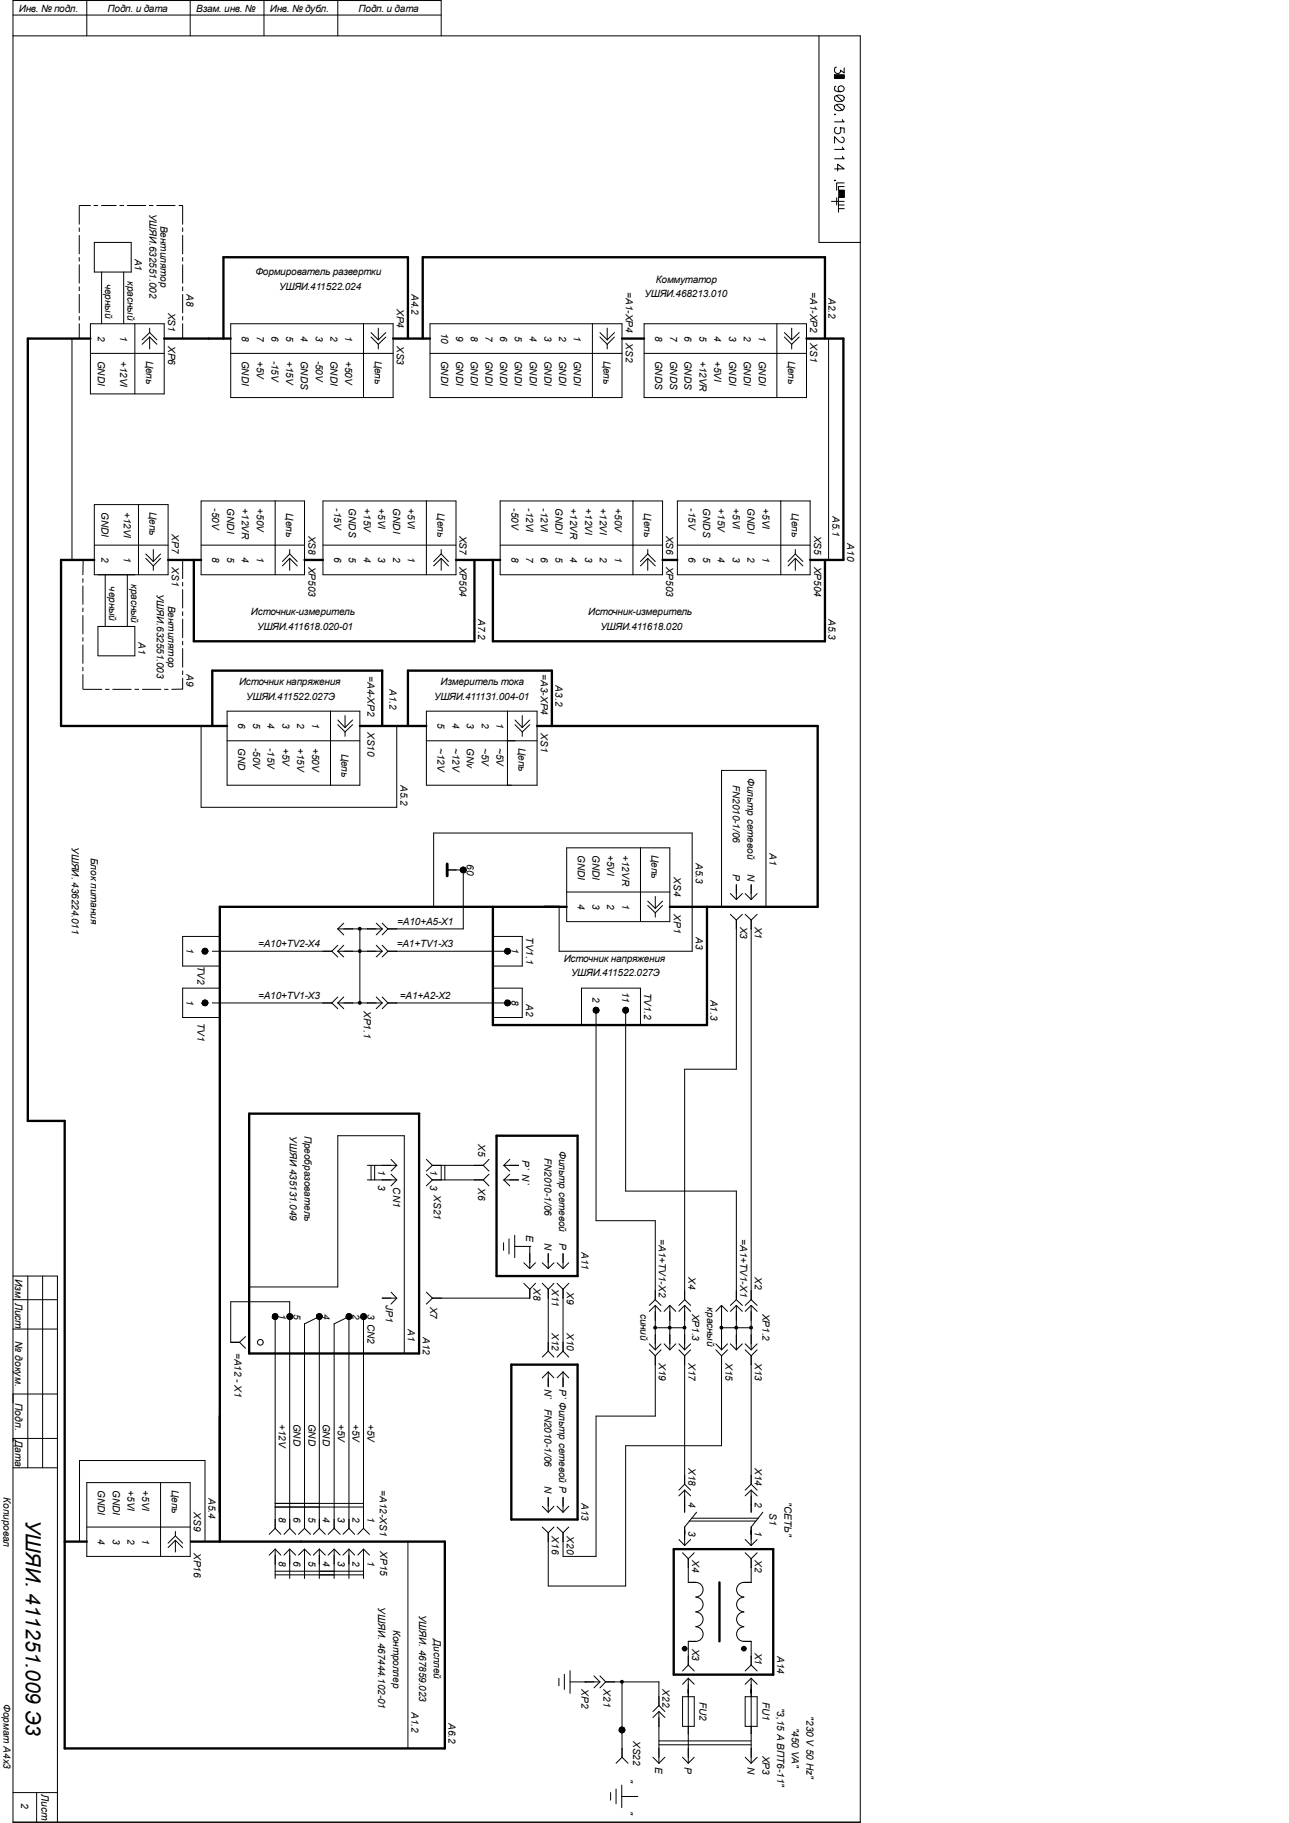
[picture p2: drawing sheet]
<svg xmlns="http://www.w3.org/2000/svg" width="210mm" height="297mm" viewBox="0 0 210 297" stroke-linecap="round" stroke-linejoin="round" font-family="sans-serif">
<g fill="none" stroke="#000" stroke-width=".16">
<path d="M2.1 5.8h138.1v291.1h-138.1v-296.8h69.8v5.7M2.1 2.5h69.8M14.1 .1v5.7M31 .1v5.7M43 .1v5.7M55 .1v5.7M133.4 5.8v33.7h6.8M136 12.2h1.5v.6h-1.5zM136 18.6h.1l-.1 .1zM136 12.2h1.5M136 12.3h1.5M136 12.4h1.5"/>
<path d="M136 12.5h1.5M136 12.6h1.5M136 12.7h1.5M136 15.7a1.07 1.07 0 0 1 1.5 .2v.2a.99 .99 0 0 1-1.5 .2zM136 17.2a1.07 1.07 0 0 1 1.5 .2v.2a.99 .99 0 0 1-1.5 .2zM136.2 14.1h-.2a.58 .58 0 0 0 .3 .8 .91 .91 0 0 0 1.2-.4 .49 .49 0 0 0-.4-.5 .49 .49 0 0 0-.5 .4 .49 .49 0 0 0 .4 .5M136.3 15.6l.9 .9M136.3 17.1l.9 .8M136.3 10.9a.53 .53 0 0 0-.4 .6 .53 .53 0 0 0 .6 .4 .53 .53 0 0 0 .4-.5l.6 .5v-.9M137.2 19.5l.3 .4h-1.5M12.9 33.5v3M12.9 37.1v.6"/>
<path d="M12.9 38.4v3M13 33.5h1.7M15.3 33.5h.6M15.4 39.5h6v4.8h-6zM16.6 33.5h2.3M19.5 33.5h.7M20.7 33.5h3M24.3 33.5h.6M25.5 33.5h3M29.2 33.5h.6M29.8 33.5v3M29.8 37.1v.6"/>
<path d="M29.8 38.4v3M135.5 32.8h2M136 27.5h1.5l-1-.7v1.1M136 29.4h.1l-.1 .1zM136.3 20.7a.54 .54 0 0 0-.4 .7 .54 .54 0 0 0 .7 .4 .54 .54 0 0 0 .4-.7l-.1-.3 .6 .1v.7M136.3 32.2v1.2M136.6 32.2v1.2M136.6 34h.9M136.7 31h.8M136.7 31.1h.8M136.7 31.2h.8M136.7 31.3h.8"/>
<path d="M136.7 31.4h.8M136.7 31.5h.8M136.7 31.6h.8M136.7 31.7h.8M136.7 31.8h.8M136.7 31.9h.8M136.7 32h.8M137.2 22.4h.2l.1 .2v.5a.32 .32 0 0 1-.6 .1l-.9-.9v1M137.2 24l.3 .3h-1.5M137.2 25.5l.3 .4h-1.5M137.5 29.8h-1.2v1.2M137.5 30.4h-.9v.6"/>
<path d="M137.5 32.1h-.8v.1h.8v-1.2h-.8v1.2M137.5 33.4h-.9v1.2M11.7 55.2v36M12.9 42v.5M12.9 43.1v3M12.9 46.7v.7M12.9 48v3M12.9 51.6v.6M12.9 52.7v2.5M14.7 57.6h12.1M14.7 52.7h12.1v11.5h-12.1zM16.6 44.3v8.4"/>
<path d="M20.2 44.3v8.4M22 52.7v11.5M24.4 53.5v.7M24.4 54.9v2M24.4 54.9l-1.2 1.2M24.4 54.2l-1.2 1.2M24.4 54.9l1.2 1.2M24.4 54.2l1.2 1.2M29.8 42v.5M29.8 43.1v3M29.8 46.7v.7M29.8 48v3"/>
<path d="M29.8 51.6v.6M29.8 52.7v2.5M37.6 57.6h26.5M37.6 52.7h26.5v12.1h-26.5zM59.2 52.7v12.1M60.5 54.2l1.1 1.2M60.5 54.9l1.1 1.2M61.6 53.5v1.9M61.6 56.1v.8M62.9 54.2l-1.3 1.2M62.9 54.9l-1.3 1.2M70.1 57.6h31.2"/>
<path d="M70.1 52.7h31.2v12.1h-31.2zM96.5 52.7v12.1M97.7 54.2l1.2 1.2M97.7 54.9l1.2 1.2M98.9 53.5v1.9M98.9 56.1v.8M100.1 54.2l-1.2 1.2M100.1 54.9l-1.2 1.2M104.9 57.6h26.5M104.9 52.7h26.5v12.1h-26.5zM126.6 52.7v12.1M127.8 54.2l1.2 1.2"/>
<path d="M127.8 54.9l1.2 1.2M129 53.5v1.9M129 56.1v.8M130.2 54.2l-1.2 1.2M130.2 54.9l-1.2 1.2M134.4 53v.3M135 55.2v36M13.5 94.3v.6M13.5 95.5v3M13.5 99.1v.6M13.5 91.2v2.4M15.4 88.8h12"/>
<path d="M15.4 82.2h12v11.4h-12zM17.1 93.6v8.5M20.7 93.6v8.5M22.6 82.2v11.4M23.7 91l1.3 1.2M23.7 90.3l1.3 1.2M25 89.5v2M25 92.2v.7M26.2 91l-1.2 1.2M26.2 90.3l-1.2 1.2M29.8 91.3v3M29.8 94.9v.6"/>
<path d="M29.8 96.1v3M29.8 99.7v.6M32.8 81.6h16.8v12h-16.8zM32.8 88.8h16.8M44.8 81.6v12M47.2 89.5v.8M47.2 91v1.9M47.2 90.3l-1.2 1.2M47.2 91l-1.2 1.2M47.2 90.3l1.2 1.2M47.2 91l1.2 1.2M52.6 81.6h21.7v12h-21.7z"/>
<path d="M52.6 88.8h21.7M69.5 81.6v12M71.9 89.5v.8M71.9 91v1.9M71.9 90.3l-1.2 1.2M71.9 91l-1.2 1.2M71.9 90.3l1.2 1.2M71.9 91l1.2 1.2M81.5 81.6h26.4v12h-26.4zM81.5 88.8h26.4M103.1 81.6v12M105.5 89.5v.8"/>
<path d="M105.5 91v1.9M105.5 90.3l-1.1 1.2M105.5 91l-1.1 1.2M105.5 90.3l1.3 1.2M105.5 91l1.3 1.2M110.4 81.6h21.6v12h-21.6zM110.4 88.8h21.6M127.2 81.6v12M129.6 89.5v.8M129.6 91v1.9M129.6 90.3l-1.2 1.2M129.6 91l-1.2 1.2"/>
<path d="M129.6 90.3l1.2 1.2M129.6 91l1.2 1.2M13.5 100.3v3M13.5 103.9v.6M13.5 105.1v3M13.5 108.7v.6M13.5 109.9v2.4M13.6 112.3h3M16 102.1h6v4.7h-6zM17.2 112.3h.6M18.4 112.3h3M22 112.3h.6"/>
<path d="M23.2 112.3h3M26.8 112.3h.6M29.8 100.9v3M29.8 104.5v.6M29.8 105.7v3M29.8 109.3v.6M29.8 110.5v1.8h-1.8M32.8 118.3v13.2h31.8v-13.2M37 115.9h21.6v12h-21.6zM53.8 115.9v12M55 118.1l1.2 1.2M55 117.3l1.2 1.2"/>
<path d="M56.2 116.6v1.9M56.2 119.3v.7M57.4 118.1l-1.2 1.2M57.4 117.3l-1.2 1.2M69.5 115.9h18v12h-18zM82.7 115.9v12M83.9 117.3l1.2 1.2M83.9 118.1l1.2 1.2M85.1 116.6v1.9M85.1 119.3v.7M86.3 117.3l-1.2 1.2M86.3 118.1l-1.2 1.2"/>
<path d="M37 120.7h21.6M69.5 120.7h18M92.3 138.1h16.8v12.1h-16.8zM104.4 138.1v12.1M34.6 155h19.5M35.8 152.6h-6v4.8h6M54.1 155l.9 .9M55 151.3h7.3M55 151.3l1 1M55 155h7.3M55 155l1 .9M55 154l-.9 1"/>
<path d="M56 150.4l-1 .9M56 154l-1 1M58.6 151.3v12.1M61.3 150.4l1 .9M61.3 154l1 1M62.3 150.4l.9 .9M62.3 154l.9 1M62.3 151.3l-1 1M62.3 155l-1 .9M63.2 151.3l-.9 1M63.2 155h19.5M63.2 155l-.9 .9"/>
<path d="M70.7 147.7v-12h42.1v19.3h-21.7v-7.3M72.9 141.7h2.6v9.6h-12.3M80.3 152.6h4.8v4.8h-4.8M92.3 145.3h16.8M105.5 146.8l1.3 1.2M105.5 147.5l1.3 1.2M106.8 146v2M106.8 148.7v.7M107.9 146.8l-1.1 1.2M107.9 147.5l-1.1 1.2M117.6 147.7v-22.2h7.2v22.2M119 149l1 .9"/>
<path d="M119 145.6l1 1M120 149.9v24.3h-8.5v37.6M120 144.1v2.5M120.9 149l-.9 .9M120.9 145.6l-.9 1M121.4 149l1 .9M121.4 145.6l1 1M122.4 144.1v2.5M122.4 149.9v61.9M123.4 149l-1 .9M123.4 145.6l-1 1M34.6 163.4h19.5"/>
<path d="M35.8 161h-6v4.8h6M54.1 163.4l.9 .9M55 163.4h7.3M55 163.4l1 .9M55 162.4l-.9 1M56 162.4l-1 1M61.3 162.4l1 1M62.3 162.4l.9 1M62.3 163.4l-1 .9M63.2 163.4h19.5M63.2 163.4l-.9 .9M80.3 161h4.8v4.8h-4.8"/>
<path d="M94.7 167v-6h9.7v6M97.1 164.6v34.3h9.7v12.9M101.9 164.6v29.5h18.1v17.7M59.9 192.2h4.7M59.9 189.9h4.7M60.5 189.9v2.3M61 189.9v2.3M63.7 191.3l.9 .9M63.7 188.9l.9 1M64.6 192.2l-.9 1M64.6 189.9l-.9 .9M69.5 191.3l.9 .9"/>
<path d="M69.5 188.9l.9 1M70.4 192.2h8.3M70.4 192.2l-.9 1M70.4 189.9h8.3M70.4 189.9l-.9 .9M71.9 189.9v2.3M72.5 189.9v2.3M78.7 192.2l1 1M78.7 189.9l1 .9M79.7 191.3l-1 .9M79.7 188.9l-1 1M82.1 192.2h2.4"/>
<path d="M82.1 192.2l1 1M82.1 189.9h2.4M82.1 189.9l1 .9M83.1 191.3l-1 .9M83.1 188.9l-1 1M2.1 207.9h7.3v89M2.1 211.8h7.3M2.1 216.5h7.3M4.5 207.9v31.2M6.9 207.9v31.2M39 218.7h-1.4v-6.6h9.6v36.9M39 218.7l1 1"/>
<path d="M40 217.8l-1 .9M40.6 209.7h14.4v-24.7h10.9v35.5M44.8 214.5v34.5M59.2 214.5v34.5M62.3 211.5h2.3M63.7 210.5l.9 1M64.6 211.5l-.9 1M69.5 210.5l.9 1M70.4 211.5l-.9 1M82 202.5v1.2M82.9 201.8v2.5M83.9 203.1h2.4"/>
<path d="M83.9 201.3v3.6M85.3 209.1l1 1M85.3 205.7l1 1M86.3 203.1h.1M86.3 203.1v3.6M86.3 210.1v1.4h-15.9M87.2 209.1l-.9 1M87.2 205.7l-.9 1M88.3 209.1l1 1M88.3 205.7l1 1M89.3 204.3v2.4M89.3 210.1v10"/>
<path d="M90.3 209.1l-1 1M90.3 205.7l-1 1M90.8 209.1l.9 1M90.8 205.7l.9 1M91.7 204.3v2.4M91.7 210.1v10M92.7 209.1l-1 1M92.7 205.7l-1 1M105.8 219.9l1 1M105.8 218.9l1 1M106.8 212.7v7.2M106.8 212.7l.9 1"/>
<path d="M106.8 212.7l-1 1M106.8 216.3h4.7M106.8 211.8l-1 .9M106.8 211.8l.9 .9M107.7 219.9l-.9 1M107.7 218.9l-.9 1M108.2 218.9l.9 1M109.1 212.7v7.2M109.1 212.7l1 1M109.1 212.7l-.9 1M110.1 218.9l-1 1M110.6 219.9l.9 1"/>
<path d="M110.6 218.9l.9 1M111.5 212.7v7.2M111.5 212.7l1 1M111.5 212.7l-.9 1M111.5 211.8l-.9 .9M111.5 211.8l1 .9M112.5 219.9l-1 1M112.5 218.9l-1 1M116.6 219.9l1 1M116.6 218.9l1 1M117.6 212.7v7.2M117.6 212.7l.9 1"/>
<path d="M117.6 212.7l-1 1M117.6 216.3h4.8M118.5 219.9l-.9 1M118.5 218.9l-.9 1M119 218.9l1 1M120 212.7v7.2M120 212.7l.9 1M120 212.7l-1 1M120 211.8l-1 .9M120 211.8l.9 .9M120.9 218.9l-.9 1M121.4 219.9l1 1"/>
<path d="M121.4 218.9l1 1M122.4 212.7v7.2M122.4 212.7l1 1M122.4 212.7l-1 1M122.4 211.8l-1 .9M122.4 211.8l1 .9M123.4 219.9l-1 1M123.4 218.9l-1 1M2.1 234.4h7.3M2.1 239.1h7.3M2.1 227.1h7.3M89.3 223.5v2.4"/>
<path d="M89.3 220.1l-1 1M89.3 220.1l1 1M89.3 223.5l1 1M89.3 223.5l-1 1M91.7 223.5v2.4M91.7 223.5l1 1M91.7 223.5l-.9 1M91.7 220.1l-.9 1M91.7 220.1l1 1M106.8 220.9v9.8h-9.7v22.9h-5.4v-3.9M111.5 220.9v20.9M117.6 220.9v14.6h-15.7v22.9h-12.6v-8.7"/>
<path d="M122.4 220.9v20.9M13 251.2v-13.2h20.4v13.2M14.1 241.6h16.9v12h-16.9zM14.1 248.8h16.9M26.2 241.6v12M28.6 251l-1.2 1.1M28.6 250.2l-1.2 1.2M28.6 249.5v.7M28.6 251v1.9M28.6 251l1.2 1.1M28.6 250.2l1.2 1.2M44.8 244.9h14.4"/>
<path d="M44.8 256h14.4M44.8 256.6h14.4M44.8 252.4v4.8M44.8 252.4l1 1M44.8 252.4l-.9 1M44.8 245.5h14.4M44.8 249l-.9 1M44.8 249l1 1M47.2 252.4v4.8M47.2 252.4l1 1M47.2 252.4l-.9 1M47.2 249l-.9 1"/>
<path d="M47.2 249l1 1M49.6 249v-33.3l2.4-1.2v34.5M49.6 252.4v4.8M49.6 252.4l1 1M49.6 252.4l-1 1M49.6 249l-1 1M49.6 249l1 1M52 252.4v4.8M52 252.4l1 1M52 252.4l-.9 1M52 249l-.9 1M52 249l1 1"/>
<path d="M54.4 249v-33.3l2.5-1.2v34.5M54.4 252.4v4.8M54.4 252.4l1 1M54.4 252.4l-.9 1M54.4 249l-.9 1M54.4 249l1 1M56.9 252.4v4.8M56.9 252.4l.9 1M56.9 252.4l-1 1M56.9 249l-1 1M56.9 249l.9 1M59.2 252.4v4.8"/>
<path d="M59.2 252.4l1 1M59.2 252.4l-.9 1M59.2 249l-.9 1M59.2 249l1 1M66.5 251.2v33.7M88.3 245.4l1 1M88.3 248.8l1 .9M89.3 244v2.4M90.3 245.4l-1 1M90.3 248.8l-1 .9M90.8 245.4l.9 1M90.8 248.8l.9 .9"/>
<path d="M91.7 244v2.4M92.7 245.4l-1 1M92.7 248.8l-1 .9M110.6 250.8l.9 1M111.2 253l.9 1M111.5 242.8v3.6M111.5 242.8l1 .9M111.5 242.8l-.9 .9M111.5 241.8l-.9 1M111.5 241.8l1 1M112.1 254v3.8h1.3a1.19 1.19 0 0 1 1.2 1.2 1.19 1.19 0 0 1-1.2 1.2M112.3 247.8h10.8"/>
<path d="M112.5 250.8l-1 1M112.8 247.4h10.7M113.1 253l-1 1M113.5 246.4l-2 2.4v3M121.4 253l1 1M121.4 250.8l1 1M122.4 254v3.8h-1.2a1.19 1.19 0 0 0-1.2 1.2 1.19 1.19 0 0 0 1.2 1.2M122.4 242.8v3.6M122.4 242.8l1 .9M122.4 242.8l-1 .9M122.4 241.8l-1 1M122.4 241.8l1 1"/>
<path d="M123.4 253l-1 1M123.4 250.8l-1 1M124.3 246.4l-1.9 2.4v3M91.1 273.4v1.3M91.9 272.8v2.5M92.9 274h4.8M92.9 272.2v3.7M95.3 274h.1M96.8 273l.9 1M97.7 274l-.9 1M97.7 273l1 1M98.7 274h8.7v3.9"/>
<path d="M98.7 274l-1 1M101.3 274v12.3M107.4 278.8v8.5M107.4 278.8l.9 1M107.4 278.8l-1 1M107.4 277.9l-1 .9M107.4 277.9l.9 .9M111.2 276.4h1.9v4.9h-1.9zM111.5 268.6h.1M112.1 273.4v13.9M112.1 271.3l-.9 .9M112.1 271.3l1 .9"/>
<path d="M112.1 273.4l1 1M112.1 273.4l-.9 1M113.4 265a1.19 1.19 0 0 1 1.2 1.2 1.19 1.19 0 0 1-1.2 1.2h-1.3v3.9M113.4 262.6a1.19 1.19 0 0 1 1.2 1.2 1.19 1.19 0 0 1-1.2 1.2M113.4 260.2a1.19 1.19 0 0 1 1.2 1.2 1.19 1.19 0 0 1-1.2 1.2M121.2 268.6h.1M121.2 265a1.19 1.19 0 0 0-1.2 1.2 1.19 1.19 0 0 0 1.2 1.2h1.2v3.9M121.2 262.6a1.19 1.19 0 0 0-1.2 1.2 1.19 1.19 0 0 0 1.2 1.2M121.2 260.2a1.19 1.19 0 0 0-1.2 1.2 1.19 1.19 0 0 0 1.2 1.2M121.4 276.4h2v4.9h-2zM122.4 273.4v13.9M122.4 271.3l-1 .9"/>
<path d="M122.4 271.3l1 .9M122.4 273.4l1 1M122.4 273.4l-1 1M2.1 292.1h7.3M6 292.1v4.8M99.5 292.1v1.2M100.4 291.5v2.4M101.3 292.7h2.5M101.3 290.8v3.7M101.3 286.3l-.9 1M101.3 286.3l1 1M103.8 292.7h.1"/>
<path d="M106.4 286.3l1 1M107.4 283.6h15M107.4 284.3h15M108.3 286.3l-.9 1M111.2 286.3l.9 1M113.1 286.3l-1 1M121.4 286.3l1 1M123.4 286.3l-1 1"/>
<circle cx="33.4" cy="155" r=".47"/>
<circle cx="75.5" cy="141.7" r=".47"/>
<circle cx="82.7" cy="155" r=".47"/>
<circle cx="33.4" cy="163.4" r=".47"/>
<circle cx="82.7" cy="163.4" r=".47"/>
<circle cx="97.1" cy="164.6" r=".47"/>
<circle cx="101.9" cy="164.6" r=".47"/>
<circle cx="42.4" cy="218.7" r=".47"/>
<circle cx="44.8" cy="214.5" r=".47"/>
<circle cx="47.2" cy="214.5" r=".47"/>
<circle cx="52" cy="214.5" r=".47"/>
<circle cx="56.9" cy="214.5" r=".47"/>
<circle cx="59.2" cy="214.5" r=".47"/>
<circle cx="111.5" cy="268.6" r=".38"/>
<circle cx="111.5" cy="268.6" r=".21"/>
<circle cx="111.5" cy="268.6" r=".3"/>
<circle cx="111.5" cy="268.6" r=".08"/>
<circle cx="121.2" cy="268.6" r=".38"/>
<circle cx="121.2" cy="268.6" r=".21"/>
<circle cx="121.2" cy="268.6" r=".3"/>
<circle cx="121.2" cy="268.6" r=".08"/>
<circle cx="101.3" cy="281.9" r=".47"/>
</g>
<g fill="#000" stroke="#000" stroke-width=".16">
<path d="M33 154.6l.4-.1 .3 .1 .2 .4-.3 .4h-.5l-.2-.3z" fill-rule="evenodd"/>
<path d="M75.1 141.4l.4-.1 .3 .1 .2 .4-.3 .4h-.5l-.2-.4z" fill-rule="evenodd"/>
<path d="M82.5 154.5l.5 .1 .2 .3-.1 .4-.4 .1-.4-.1-.1-.4z" fill-rule="evenodd"/>
<path d="M33 163.1l.4-.2 .3 .1 .2 .4-.3 .4h-.5l-.2-.3z" fill-rule="evenodd"/>
<path d="M82.5 162.9l.5 .1 .2 .3-.1 .4-.4 .2-.4-.2-.1-.3z" fill-rule="evenodd"/>
<path d="M96.7 164.3l.3-.2 .5 .1 .1 .4-.1 .3-.4 .2-.4-.3z" fill-rule="evenodd"/>
<path d="M101.5 164.3l.4-.2 .4 .1 .1 .4-.1 .3-.4 .2-.4-.3z" fill-rule="evenodd"/>
<path d="M44.4 214.2l.3-.2 .5 .1 .1 .4-.1 .3-.4 .2-.4-.2z" fill-rule="evenodd"/>
<path d="M46.8 214.2l.3-.2 .4 .1 .2 .4-.1 .3-.4 .2-.4-.2z" fill-rule="evenodd"/>
<path d="M51.6 214.2l.3-.2 .5 .1 .1 .4-.1 .3-.4 .2-.4-.2z" fill-rule="evenodd"/>
<path d="M56.4 214.2l.4-.2 .4 .1 .1 .4-.1 .3-.4 .2-.4-.2z" fill-rule="evenodd"/>
<path d="M58.8 214.2l.3-.2 .5 .1 .1 .4-.1 .3-.4 .2-.4-.2z" fill-rule="evenodd"/>
<path d="M100.9 281.6l.4-.3 .4 .2 .1 .4-.1 .3-.4 .2-.4-.3z" fill-rule="evenodd"/>
<circle cx="58.6" cy="151.3" r=".23"/>
<circle cx="58.6" cy="155" r=".23"/>
<circle cx="58.6" cy="163.4" r=".23"/>
<circle cx="106.7" cy="216.3" r=".23"/>
<circle cx="109.1" cy="216.3" r=".23"/>
<circle cx="111.5" cy="216.3" r=".23"/>
<circle cx="117.5" cy="216.3" r=".23"/>
<circle cx="120" cy="216.3" r=".23"/>
<circle cx="122.4" cy="216.3" r=".23"/>
<circle cx="101.3" cy="274" r=".23"/>
</g>
<g fill="none" stroke="#000" stroke-width=".38">
<path d="M14.7 55.2h-10.2v127.4h6v102.3h62v-33.7h-41.4M26.8 55.2h10.8M36.4 55.2v-13.3h30.1v13.3M64.1 55.2h6M68.9 55.2v-13.3h65.5v13.3M101.3 55.2h3.6M131.4 55.2h6v36h-5.4M15.4 91.2h-5.5v27.1h27.1M27.4 91.2h5.4M31.6 91.2v13.3h45.7v-13.3M49.6 91.2h3M74.3 91.2h7.2"/>
<path d="M80.3 91.2v13.3h54.1v-13.3M107.9 91.2h2.5M34.6 118.3v-9h27.7v9M58.6 118.3h10.9M66.5 118.3v-9h23.4v9M87.5 118.3h45.7v29.4h-24.1M80.3 147.7v19.3h34.9v-19.3M92.3 147.7h-56.5v103.5M40.6 181.4h27.7v39.1h-27.7zM80.9 185h13.2v22.9h-13.2zM83.3 222.3h10.8v25.3h-10.8zM10.5 251.2h3.6"/>
<path d="M109.8 252.4h16.2v20.4h-16.2zM117.2 257.8v9.6"/>
</g>
<path d="M72.9 140.8v1.9" fill="none" stroke="#000" stroke-width=".47"/>
<text font-size="3.4" x="4.2" y="247.6" transform="rotate(90 4.2 247.6)">УШЯИ. 411251.009 Э3</text>
<g font-size="1.7">
<text x="2.5" y="208.4" transform="rotate(90 2.5 208.4)">Изм.</text>
<text x="2.5" y="212.2" transform="rotate(90 2.5 212.2)">Лист</text>
<text x="2.5" y="218.5" transform="rotate(90 2.5 218.5)">№ докум.</text>
<text x="2.5" y="228.6" transform="rotate(90 2.5 228.6)">Подп.</text>
<text x="2.5" y="234.6" transform="rotate(90 2.5 234.6)">Дата</text>
<text x="3.4" y="293.8" transform="rotate(90 3.4 293.8)">2</text>
<text x="6.8" y="292.3" transform="rotate(90 6.8 292.3)">Лист</text>
</g>
<g font-size="1.6">
<text x="3.1" y="2">Инв. № подл.</text>
<text x="17.5" y="2">Подп. и дата</text>
<text x="32" y="2">Взам. инв. №</text>
<text x="44" y="2">Инв. № дубл.</text>
<text x="58.4" y="2">Подп. и дата</text>
<text x="24.4" y="34.8" transform="rotate(90 24.4 34.8)">УШЯИ.632551.002</text>
<text x="26.2" y="36.7" transform="rotate(90 26.2 36.7)">Вентилятор</text>
<text x="17.1" y="46.2" transform="rotate(90 17.1 46.2)">черный</text>
<text x="20.8" y="45.8" transform="rotate(90 20.8 45.8)">красный</text>
<text x="22" y="42.1" transform="rotate(90 22 42.1)">А1</text>
<text x="30.4" y="47.9" transform="rotate(90 30.4 47.9)">А8</text>
<text x="41.6" y="44.8">Формирователь развертки</text>
<text x="45.5" y="47.2">УШЯИ.411522.024</text>
<text x="67.1" y="47.9" transform="rotate(90 67.1 47.9)">А4.2</text>
<text x="101.9" y="47.6" transform="rotate(90 101.9 47.6)">=A1-XP4</text>
<text x="106.8" y="46.1">Коммутатор</text>
<text x="132" y="47.6" transform="rotate(90 132 47.6)">=A1-XP2</text>
<text x="27.4" y="50.9" transform="rotate(90 27.4 50.9)">XS1</text>
<text x="64.6" y="50.3" transform="rotate(90 64.6 50.3)">XP4</text>
<text x="105" y="48.4">УШЯИ.468213.010</text>
<text x="135" y="48.6" transform="rotate(90 135 48.6)">A2.2</text>
<text x="16" y="54.7" transform="rotate(90 16 54.7)">2</text>
<text x="16" y="58.8" transform="rotate(90 16 58.8)">GNDI</text>
<text x="19.6" y="54.7" transform="rotate(90 19.6 54.7)">1</text>
<text x="19.6" y="58.8" transform="rotate(90 19.6 58.8)">+12VI</text>
<text x="23.8" y="58.8" transform="rotate(90 23.8 58.8)">Цепь</text>
<text x="27.4" y="56.3" transform="rotate(90 27.4 56.3)">XP6</text>
<text x="39.4" y="54.7" transform="rotate(90 39.4 54.7)">8</text>
<text x="39.4" y="58.8" transform="rotate(90 39.4 58.8)">GNDI</text>
<text x="41.8" y="54.7" transform="rotate(90 41.8 54.7)">7</text>
<text x="41.8" y="58.8" transform="rotate(90 41.8 58.8)">+5V</text>
<text x="44.2" y="54.7" transform="rotate(90 44.2 54.7)">6</text>
<text x="44.2" y="58.8" transform="rotate(90 44.2 58.8)">-15V</text>
<text x="46.6" y="54.7" transform="rotate(90 46.6 54.7)">5</text>
<text x="46.6" y="58.8" transform="rotate(90 46.6 58.8)">+15V</text>
<text x="49" y="54.7" transform="rotate(90 49 54.7)">4</text>
<text x="49" y="58.8" transform="rotate(90 49 58.8)">GNDS</text>
<text x="51.4" y="54.7" transform="rotate(90 51.4 54.7)">3</text>
<text x="51.4" y="58.8" transform="rotate(90 51.4 58.8)">-50V</text>
<text x="53.8" y="54.7" transform="rotate(90 53.8 54.7)">2</text>
<text x="53.8" y="58.8" transform="rotate(90 53.8 58.8)">GNDI</text>
<text x="56.3" y="54.7" transform="rotate(90 56.3 54.7)">1</text>
<text x="56.3" y="58.8" transform="rotate(90 56.3 58.8)">+50V</text>
<text x="61" y="58.8" transform="rotate(90 61 58.8)">Цепь</text>
<text x="64.6" y="56.3" transform="rotate(90 64.6 56.3)">XS3</text>
<text x="71.9" y="54.2" transform="rotate(90 71.9 54.2)">10</text>
<text x="71.9" y="58.8" transform="rotate(90 71.9 58.8)">GNDI</text>
<text x="74.3" y="54.7" transform="rotate(90 74.3 54.7)">9</text>
<text x="74.3" y="58.8" transform="rotate(90 74.3 58.8)">GNDI</text>
<text x="76.7" y="54.7" transform="rotate(90 76.7 54.7)">8</text>
<text x="76.7" y="58.8" transform="rotate(90 76.7 58.8)">GNDI</text>
<text x="79.1" y="54.7" transform="rotate(90 79.1 54.7)">7</text>
<text x="79.1" y="58.8" transform="rotate(90 79.1 58.8)">GNDI</text>
<text x="81.5" y="54.7" transform="rotate(90 81.5 54.7)">6</text>
<text x="81.5" y="58.8" transform="rotate(90 81.5 58.8)">GNDI</text>
<text x="83.9" y="54.7" transform="rotate(90 83.9 54.7)">5</text>
<text x="83.9" y="58.8" transform="rotate(90 83.9 58.8)">GNDI</text>
<text x="86.3" y="54.7" transform="rotate(90 86.3 54.7)">4</text>
<text x="86.3" y="58.8" transform="rotate(90 86.3 58.8)">GNDI</text>
<text x="88.7" y="54.7" transform="rotate(90 88.7 54.7)">3</text>
<text x="88.7" y="58.8" transform="rotate(90 88.7 58.8)">GNDI</text>
<text x="91.1" y="54.7" transform="rotate(90 91.1 54.7)">2</text>
<text x="91.1" y="58.8" transform="rotate(90 91.1 58.8)">GNDI</text>
<text x="93.5" y="54.7" transform="rotate(90 93.5 54.7)">1</text>
<text x="93.5" y="58.8" transform="rotate(90 93.5 58.8)">GNDI</text>
<text x="98.3" y="58.8" transform="rotate(90 98.3 58.8)">Цепь</text>
<text x="101.9" y="56" transform="rotate(90 101.9 56)">XS2</text>
<text x="106.8" y="54.7" transform="rotate(90 106.8 54.7)">8</text>
<text x="106.8" y="58.8" transform="rotate(90 106.8 58.8)">GNDS</text>
<text x="109.2" y="54.7" transform="rotate(90 109.2 54.7)">7</text>
<text x="109.2" y="58.8" transform="rotate(90 109.2 58.8)">GNDS</text>
<text x="111.6" y="54.7" transform="rotate(90 111.6 54.7)">6</text>
<text x="111.6" y="58.8" transform="rotate(90 111.6 58.8)">GNDS</text>
<text x="114" y="54.7" transform="rotate(90 114 54.7)">5</text>
<text x="114" y="58.8" transform="rotate(90 114 58.8)">+12VR</text>
<text x="116.4" y="54.7" transform="rotate(90 116.4 54.7)">4</text>
<text x="116.4" y="58.8" transform="rotate(90 116.4 58.8)">+5VI</text>
<text x="118.8" y="54.7" transform="rotate(90 118.8 54.7)">3</text>
<text x="118.8" y="58.8" transform="rotate(90 118.8 58.8)">GNDI</text>
<text x="121.2" y="54.7" transform="rotate(90 121.2 54.7)">2</text>
<text x="121.2" y="58.8" transform="rotate(90 121.2 58.8)">GNDI</text>
<text x="123.6" y="54.7" transform="rotate(90 123.6 54.7)">1</text>
<text x="123.6" y="58.8" transform="rotate(90 123.6 58.8)">GNDI</text>
<text x="128.4" y="58.8" transform="rotate(90 128.4 58.8)">Цепь</text>
<text x="132" y="56" transform="rotate(90 132 56)">XS1</text>
<text x="16.6" y="83.4" transform="rotate(90 16.6 83.4)">GNDI</text>
<text x="20.2" y="83.4" transform="rotate(90 20.2 83.4)">+12VI</text>
<text x="24.4" y="83.4" transform="rotate(90 24.4 83.4)">Цепь</text>
<text x="34.6" y="82.8" transform="rotate(90 34.6 82.8)">-50V</text>
<text x="37" y="82.8" transform="rotate(90 37 82.8)">GNDI</text>
<text x="39.4" y="82.8" transform="rotate(90 39.4 82.8)">+12VR</text>
<text x="41.8" y="82.8" transform="rotate(90 41.8 82.8)">+50V</text>
<text x="46.6" y="83.6" transform="rotate(90 46.6 83.6)">Цепь</text>
<text x="54.4" y="82.8" transform="rotate(90 54.4 82.8)">-15V</text>
<text x="56.9" y="82.8" transform="rotate(90 56.9 82.8)">GNDS</text>
<text x="59.3" y="82.8" transform="rotate(90 59.3 82.8)">+15V</text>
<text x="61.6" y="82.8" transform="rotate(90 61.6 82.8)">+5VI</text>
<text x="64.1" y="82.8" transform="rotate(90 64.1 82.8)">GNDI</text>
<text x="66.5" y="82.8" transform="rotate(90 66.5 82.8)">+5VI</text>
<text x="71.3" y="83.6" transform="rotate(90 71.3 83.6)">Цепь</text>
<text x="83.3" y="82.8" transform="rotate(90 83.3 82.8)">-50V</text>
<text x="85.7" y="82.8" transform="rotate(90 85.7 82.8)">-12VI</text>
<text x="88.1" y="82.8" transform="rotate(90 88.1 82.8)">-12VI</text>
<text x="90.5" y="82.8" transform="rotate(90 90.5 82.8)">GNDI</text>
<text x="92.9" y="82.8" transform="rotate(90 92.9 82.8)">+12VR</text>
<text x="95.3" y="82.8" transform="rotate(90 95.3 82.8)">+12VI</text>
<text x="97.7" y="82.8" transform="rotate(90 97.7 82.8)">+12VI</text>
<text x="100.2" y="82.8" transform="rotate(90 100.2 82.8)">+50V</text>
<text x="104.9" y="83.6" transform="rotate(90 104.9 83.6)">Цепь</text>
<text x="112.2" y="82.8" transform="rotate(90 112.2 82.8)">-15V</text>
<text x="114.6" y="82.8" transform="rotate(90 114.6 82.8)">GNDS</text>
<text x="117" y="82.8" transform="rotate(90 117 82.8)">+15V</text>
<text x="119.4" y="82.8" transform="rotate(90 119.4 82.8)">+5VI</text>
<text x="121.8" y="82.8" transform="rotate(90 121.8 82.8)">GNDI</text>
<text x="124.2" y="82.8" transform="rotate(90 124.2 82.8)">+5VI</text>
<text x="129" y="83.6" transform="rotate(90 129 83.6)">Цепь</text>
<text x="28" y="87" transform="rotate(90 28 87)">XP7</text>
<text x="50.2" y="87.2" transform="rotate(90 50.2 87.2)">XS8</text>
<text x="74.9" y="87.2" transform="rotate(90 74.9 87.2)">XS7</text>
<text x="108.5" y="87.2" transform="rotate(90 108.5 87.2)">XS6</text>
<text x="132.6" y="87.2" transform="rotate(90 132.6 87.2)">XS5</text>
<text x="135.6" y="84.1" transform="rotate(90 135.6 84.1)">A5.1</text>
<text x="138" y="88.5" transform="rotate(90 138 88.5)">A10</text>
<text x="16.6" y="90.8" transform="rotate(90 16.6 90.8)">2</text>
<text x="17.8" y="95.5" transform="rotate(90 17.8 95.5)">черный</text>
<text x="20.2" y="90.8" transform="rotate(90 20.2 90.8)">1</text>
<text x="21.4" y="95.2" transform="rotate(90 21.4 95.2)">красный</text>
<text x="28" y="92.4" transform="rotate(90 28 92.4)">XS1</text>
<text x="34.6" y="90.8" transform="rotate(90 34.6 90.8)">8</text>
<text x="37" y="90.8" transform="rotate(90 37 90.8)">5</text>
<text x="39.4" y="90.8" transform="rotate(90 39.4 90.8)">4</text>
<text x="41.8" y="90.8" transform="rotate(90 41.8 90.8)">1</text>
<text x="50.2" y="92.3" transform="rotate(90 50.2 92.3)">XP503</text>
<text x="54.4" y="90.8" transform="rotate(90 54.4 90.8)">6</text>
<text x="56.9" y="90.8" transform="rotate(90 56.9 90.8)">5</text>
<text x="59.3" y="90.8" transform="rotate(90 59.3 90.8)">4</text>
<text x="61.6" y="90.8" transform="rotate(90 61.6 90.8)">3</text>
<text x="64.1" y="90.8" transform="rotate(90 64.1 90.8)">2</text>
<text x="66.5" y="90.8" transform="rotate(90 66.5 90.8)">1</text>
<text x="74.9" y="92.3" transform="rotate(90 74.9 92.3)">XP504</text>
<text x="83.3" y="90.8" transform="rotate(90 83.3 90.8)">8</text>
<text x="85.7" y="90.8" transform="rotate(90 85.7 90.8)">7</text>
<text x="88.1" y="90.8" transform="rotate(90 88.1 90.8)">6</text>
<text x="90.5" y="90.8" transform="rotate(90 90.5 90.8)">5</text>
<text x="92.9" y="90.8" transform="rotate(90 92.9 90.8)">4</text>
<text x="95.3" y="90.8" transform="rotate(90 95.3 90.8)">3</text>
<text x="97.7" y="90.8" transform="rotate(90 97.7 90.8)">2</text>
<text x="100.2" y="90.8" transform="rotate(90 100.2 90.8)">1</text>
<text x="108.5" y="92.3" transform="rotate(90 108.5 92.3)">XP503</text>
<text x="112.2" y="90.8" transform="rotate(90 112.2 90.8)">6</text>
<text x="114.6" y="90.8" transform="rotate(90 114.6 90.8)">5</text>
<text x="117" y="90.8" transform="rotate(90 117 90.8)">4</text>
<text x="119.4" y="90.8" transform="rotate(90 119.4 90.8)">3</text>
<text x="121.8" y="90.8" transform="rotate(90 121.8 90.8)">2</text>
<text x="124.2" y="90.8" transform="rotate(90 124.2 90.8)">1</text>
<text x="132.6" y="92.3" transform="rotate(90 132.6 92.3)">XP504</text>
<text x="25.6" y="96.7" transform="rotate(90 25.6 96.7)">УШЯИ.632551.003</text>
<text x="27.4" y="98.7" transform="rotate(90 27.4 98.7)">Вентилятор</text>
<text x="40.9" y="100.2">Источник-измеритель</text>
<text x="77.9" y="100.8" transform="rotate(90 77.9 100.8)">А7.2</text>
<text x="95.8" y="100.2">Источник-измеритель</text>
<text x="135" y="100.8" transform="rotate(90 135 100.8)">А5.3</text>
<text x="22.6" y="104.6" transform="rotate(90 22.6 104.6)">А1</text>
<text x="41.9" y="102.6">УШЯИ.411618.020-01</text>
<text x="97.8" y="102.6">УШЯИ.411618.020</text>
<text x="30.4" y="109.9" transform="rotate(90 30.4 109.9)">А9</text>
<text x="38.9" y="111.6">Источник напряжения</text>
<text x="59.9" y="110.1" transform="rotate(90 59.9 110.1)">=A4-XP2</text>
<text x="63.5" y="112.3" transform="rotate(90 63.5 112.3)">А1.2</text>
<text x="71.8" y="111.6">Измеритель тока</text>
<text x="88.1" y="109.9" transform="rotate(90 88.1 109.9)">=A3-XP4</text>
<text x="90.5" y="111.7" transform="rotate(90 90.5 111.7)">А3.2</text>
<text x="38.8" y="117.8" transform="rotate(90 38.8 117.8)">6</text>
<text x="40.1" y="114">УШЯИ.411522.027Э</text>
<text x="41.2" y="117.8" transform="rotate(90 41.2 117.8)">5</text>
<text x="43.6" y="117.8" transform="rotate(90 43.6 117.8)">4</text>
<text x="46" y="117.8" transform="rotate(90 46 117.8)">3</text>
<text x="48.4" y="117.8" transform="rotate(90 48.4 117.8)">2</text>
<text x="50.8" y="117.8" transform="rotate(90 50.8 117.8)">1</text>
<text x="59.9" y="119.3" transform="rotate(90 59.9 119.3)">XS10</text>
<text x="70.7" y="114">УШЯИ.411131.004-01</text>
<text x="71.3" y="117.8" transform="rotate(90 71.3 117.8)">5</text>
<text x="73.7" y="117.8" transform="rotate(90 73.7 117.8)">4</text>
<text x="76.1" y="117.8" transform="rotate(90 76.1 117.8)">3</text>
<text x="78.5" y="117.8" transform="rotate(90 78.5 117.8)">2</text>
<text x="80.9" y="117.8" transform="rotate(90 80.9 117.8)">1</text>
<text x="88.1" y="119.5" transform="rotate(90 88.1 119.5)">XS1</text>
<text x="38.8" y="121.9" transform="rotate(90 38.8 121.9)">GND</text>
<text x="41.2" y="121.9" transform="rotate(90 41.2 121.9)">-50V</text>
<text x="43.6" y="121.9" transform="rotate(90 43.6 121.9)">-15V</text>
<text x="46" y="121.9" transform="rotate(90 46 121.9)">+5V</text>
<text x="48.4" y="121.9" transform="rotate(90 48.4 121.9)">+15V</text>
<text x="50.8" y="121.9" transform="rotate(90 50.8 121.9)">+50V</text>
<text x="55.6" y="122.8" transform="rotate(90 55.6 122.8)">Цепь</text>
<text x="71.3" y="121.9" transform="rotate(90 71.3 121.9)">~12V</text>
<text x="73.7" y="121.9" transform="rotate(90 73.7 121.9)">~12V</text>
<text x="76.1" y="121.9" transform="rotate(90 76.1 121.9)">GNv</text>
<text x="78.5" y="121.9" transform="rotate(90 78.5 121.9)">~5V</text>
<text x="80.9" y="121.9" transform="rotate(90 80.9 121.9)">~5V</text>
<text x="84.5" y="121.9" transform="rotate(90 84.5 121.9)">Цепь</text>
<text x="65.3" y="127.9" transform="rotate(90 65.3 127.9)">А5.2</text>
<text x="119.4" y="127.8" transform="rotate(90 119.4 127.8)">FN2010-1/06</text>
<text x="121.8" y="126.7" transform="rotate(90 121.8 126.7)">Фильтр сетевой</text>
<text x="11.7" y="138" transform="rotate(90 11.7 138)">УШЯИ. 436224.011</text>
<text x="14.8" y="139.8" transform="rotate(90 14.8 139.8)">Блок питания</text>
<text x="76.1" y="140.8" transform="rotate(90 76.1 140.8)">60</text>
<text x="94.2" y="139.3" transform="rotate(90 94.2 139.3)">GNDI</text>
<text x="96.5" y="139.3" transform="rotate(90 96.5 139.3)">GNDI</text>
<text x="98.9" y="139.3" transform="rotate(90 98.9 139.3)">+5VI</text>
<text x="101.3" y="139.3" transform="rotate(90 101.3 139.3)">+12VR</text>
<text x="106.2" y="139.3" transform="rotate(90 106.2 139.3)">Цепь</text>
<text x="109.8" y="143" transform="rotate(90 109.8 143)">XS4</text>
<text x="113.4" y="140.6" transform="rotate(90 113.4 140.6)">A5.3</text>
<text x="119.4" y="142.4" transform="rotate(90 119.4 142.4)">P</text>
<text x="121.8" y="142.3" transform="rotate(90 121.8 142.3)">N</text>
<text x="125.4" y="138.9" transform="rotate(90 125.4 138.9)">A1</text>
<text x="94.2" y="147.3" transform="rotate(90 94.2 147.3)">4</text>
<text x="96.5" y="147.3" transform="rotate(90 96.5 147.3)">3</text>
<text x="98.9" y="147.3" transform="rotate(90 98.9 147.3)">2</text>
<text x="101.3" y="147.3" transform="rotate(90 101.3 147.3)">1</text>
<text x="109.8" y="149" transform="rotate(90 109.8 149)">XP1</text>
<text x="30.4" y="154.5" transform="rotate(90 30.4 154.5)">1</text>
<text x="42" y="154.3">=A10+TV2-X4</text>
<text x="64.6" y="154.3">=A1+TV1-X3</text>
<text x="64.7" y="150.7">=A10+A5-X1</text>
<text x="83.3" y="154.5" transform="rotate(90 83.3 154.5)">1</text>
<text x="85.7" y="152.7" transform="rotate(90 85.7 152.7)">TV1.1</text>
<text x="113.4" y="152.7" transform="rotate(90 113.4 152.7)">A3</text>
<text x="120.6" y="151" transform="rotate(90 120.6 151)">X3</text>
<text x="123" y="151" transform="rotate(90 123 151)">X1</text>
<text x="32.2" y="157.4" transform="rotate(90 32.2 157.4)">TV2</text>
<text x="91.9" y="156.7">Источник напряжения</text>
<text x="93" y="159.1">УШЯИ.411522.027Э</text>
<text x="101.3" y="161.5" transform="rotate(90 101.3 161.5)">11</text>
<text x="104.9" y="161.8" transform="rotate(90 104.9 161.8)">TV1.2</text>
<text x="30.4" y="162.9" transform="rotate(90 30.4 162.9)">1</text>
<text x="32.2" y="166.7" transform="rotate(90 32.2 166.7)">TV1</text>
<text x="42" y="162.7">=A10+TV1-X3</text>
<text x="59.3" y="164.7" transform="rotate(90 59.3 164.7)">XP1.1</text>
<text x="65.2" y="162.7">=A1+A2-X2</text>
<text x="83.3" y="162.9" transform="rotate(90 83.3 162.9)">8</text>
<text x="85.7" y="163.6" transform="rotate(90 85.7 163.6)">A2</text>
<text x="96.5" y="162.4" transform="rotate(90 96.5 162.4)">2</text>
<text x="115.8" y="162.9" transform="rotate(90 115.8 162.9)">A1.3</text>
<text x="47.2" y="185.1" transform="rotate(90 47.2 185.1)">УШЯИ 435131.049</text>
<text x="49.6" y="185" transform="rotate(90 49.6 185)">Преобразователь</text>
<text x="61.6" y="190.6" transform="rotate(90 61.6 190.6)">1</text>
<text x="70.1" y="190.6" transform="rotate(90 70.1 190.6)">1</text>
<text x="77.9" y="186.4" transform="rotate(90 77.9 186.4)">X5</text>
<text x="85.1" y="189" transform="rotate(90 85.1 189)">P` N`</text>
<text x="88.7" y="188.6" transform="rotate(90 88.7 188.6)">FN2010-1/06</text>
<text x="91.1" y="187.4" transform="rotate(90 91.1 187.4)">Фильтр сетевой</text>
<text x="61.6" y="193" transform="rotate(90 61.6 193)">3</text>
<text x="64.1" y="193.5" transform="rotate(90 64.1 193.5)">CN1</text>
<text x="70.1" y="193" transform="rotate(90 70.1 193)">3</text>
<text x="70.7" y="194.8" transform="rotate(90 70.7 194.8)">XS21</text>
<text x="77.9" y="193.6" transform="rotate(90 77.9 193.6)">X6</text>
<text x="85.7" y="201.3" transform="rotate(90 85.7 201.3)">E</text>
<text x="88.7" y="202.5" transform="rotate(90 88.7 202.5)">N</text>
<text x="91.1" y="202.5" transform="rotate(90 91.1 202.5)">P</text>
<text x="107.4" y="201.8" transform="rotate(90 107.4 201.8)">=A1+TV1-X2</text>
<text x="120.6" y="201.8" transform="rotate(90 120.6 201.8)">=A1+TV1-X1</text>
<text x="86.9" y="209.9" transform="rotate(90 86.9 209.9)">X8</text>
<text x="94.7" y="204" transform="rotate(90 94.7 204)">A11</text>
<text x="112.2" y="208.1" transform="rotate(90 112.2 208.1)">X4</text>
<text x="123" y="208.1" transform="rotate(90 123 208.1)">X2</text>
<text x="45.4" y="214" transform="rotate(90 45.4 214)">1</text>
<text x="47.8" y="214" transform="rotate(90 47.8 214)">5</text>
<text x="52.6" y="214" transform="rotate(90 52.6 214)">4</text>
<text x="57.4" y="214" transform="rotate(90 57.4 214)">2</text>
<text x="59.9" y="214" transform="rotate(90 59.9 214)">3 CN2</text>
<text x="62.9" y="212.7" transform="rotate(90 62.9 212.7)">JP1</text>
<text x="70.1" y="212.9" transform="rotate(90 70.1 212.9)">X7</text>
<text x="89.9" y="210" transform="rotate(90 89.9 210)">X11</text>
<text x="92.3" y="210.5" transform="rotate(90 92.3 210.5)">X9</text>
<text x="104.4" y="214" transform="rotate(90 104.4 214)">синий</text>
<text x="112.8" y="214" transform="rotate(90 112.8 214)">XP1.3</text>
<text x="115.2" y="213" transform="rotate(90 115.2 213)">красный</text>
<text x="124.2" y="214" transform="rotate(90 124.2 214)">XP1.2</text>
<text x="38.2" y="220.4" transform="rotate(90 38.2 220.4)">=A12 - X1</text>
<text x="66.5" y="216.5" transform="rotate(90 66.5 216.5)">A1</text>
<text x="68.9" y="217.8" transform="rotate(90 68.9 217.8)">A12</text>
<text x="89.9" y="217.2" transform="rotate(90 89.9 217.2)">X12</text>
<text x="92.3" y="217.2" transform="rotate(90 92.3 217.2)">X10</text>
<text x="88.7" y="226.2" transform="rotate(90 88.7 226.2)">N`</text>
<text x="91.1" y="226.3" transform="rotate(90 91.1 226.3)">P` Фильтр сетевой P</text>
<text x="107.4" y="222" transform="rotate(90 107.4 222)">X19</text>
<text x="112.2" y="222" transform="rotate(90 112.2 222)">X17</text>
<text x="118.2" y="222" transform="rotate(90 118.2 222)">X15</text>
<text x="123" y="222" transform="rotate(90 123 222)">X13</text>
<text x="45.4" y="231.9" transform="rotate(90 45.4 231.9)">+12V</text>
<text x="47.8" y="231.9" transform="rotate(90 47.8 231.9)">GND</text>
<text x="50.2" y="231.9" transform="rotate(90 50.2 231.9)">GND</text>
<text x="52.6" y="231.9" transform="rotate(90 52.6 231.9)">GND</text>
<text x="55" y="231.9" transform="rotate(90 55 231.9)">+5V</text>
<text x="57.4" y="231.9" transform="rotate(90 57.4 231.9)">+5V</text>
<text x="59.9" y="231.9" transform="rotate(90 59.9 231.9)">+5V</text>
<text x="88.7" y="229.5" transform="rotate(90 88.7 229.5)">FN2010-1/06</text>
<text x="112.2" y="239.1" transform="rotate(90 112.2 239.1)">X18</text>
<text x="123" y="239.1" transform="rotate(90 123 239.1)">X14</text>
<text x=".6" y="244" transform="rotate(90 .6 244)">Копировал</text>
<text x="16" y="242.8" transform="rotate(90 16 242.8)">GNDI</text>
<text x="18.4" y="242.8" transform="rotate(90 18.4 242.8)">GNDI</text>
<text x="20.8" y="242.8" transform="rotate(90 20.8 242.8)">+5VI</text>
<text x="23.2" y="242.8" transform="rotate(90 23.2 242.8)">+5VI</text>
<text x="28" y="242.8" transform="rotate(90 28 242.8)">Цепь</text>
<text x="34" y="244" transform="rotate(90 34 244)">A5.4</text>
<text x="61.9" y="242.8" transform="rotate(90 61.9 242.8)">=A12-XS1</text>
<text x="88.7" y="242.1" transform="rotate(90 88.7 242.1)">N</text>
<text x="94.7" y="244.9" transform="rotate(90 94.7 244.9)">A13</text>
<text x="112.2" y="244.7" transform="rotate(90 112.2 244.7)">4</text>
<text x="123" y="244.7" transform="rotate(90 123 244.7)">2</text>
<text x="127.8" y="244.8" transform="rotate(90 127.8 244.8)">&quot;СЕТЬ&quot;</text>
<text x="16" y="250.7" transform="rotate(90 16 250.7)">4</text>
<text x="18.4" y="250.7" transform="rotate(90 18.4 250.7)">3</text>
<text x="20.8" y="250.7" transform="rotate(90 20.8 250.7)">2</text>
<text x="23.2" y="250.7" transform="rotate(90 23.2 250.7)">1</text>
<text x="31.6" y="246.4" transform="rotate(90 31.6 246.4)">XS9</text>
<text x="45.4" y="247.1" transform="rotate(90 45.4 247.1)">8</text>
<text x="47.8" y="247.1" transform="rotate(90 47.8 247.1)">6</text>
<text x="50.2" y="247.1" transform="rotate(90 50.2 247.1)">5</text>
<text x="52.6" y="247.1" transform="rotate(90 52.6 247.1)">4</text>
<text x="55" y="247.1" transform="rotate(90 55 247.1)">3</text>
<text x="57.4" y="247.1" transform="rotate(90 57.4 247.1)">2</text>
<text x="59.9" y="247.1" transform="rotate(90 59.9 247.1)">1</text>
<text x="89.9" y="250.3" transform="rotate(90 89.9 250.3)">X16</text>
<text x="92.3" y="250.3" transform="rotate(90 92.3 250.3)">X20</text>
<text x="112.2" y="249.5" transform="rotate(90 112.2 249.5)">3</text>
<text x="123" y="249.5" transform="rotate(90 123 249.5)">1</text>
<text x="125.4" y="246.5" transform="rotate(90 125.4 246.5)">S1</text>
<text x="31.6" y="253" transform="rotate(90 31.6 253)">XP16</text>
<text x="45.4" y="254.3" transform="rotate(90 45.4 254.3)">8</text>
<text x="47.8" y="254.3" transform="rotate(90 47.8 254.3)">6</text>
<text x="50.2" y="254.3" transform="rotate(90 50.2 254.3)">5</text>
<text x="52.6" y="254.3" transform="rotate(90 52.6 254.3)">4</text>
<text x="55" y="254.3" transform="rotate(90 55 254.3)">3</text>
<text x="57.4" y="254.3" transform="rotate(90 57.4 254.3)">2</text>
<text x="59.9" y="254.3" transform="rotate(90 59.9 254.3)">1</text>
<text x="61.9" y="252.7" transform="rotate(90 61.9 252.7)">XP15</text>
<text x="112.8" y="254.2" transform="rotate(90 112.8 254.2)">X4</text>
<text x="123" y="254.2" transform="rotate(90 123 254.2)">X2</text>
<text x="61.6" y="261.9" transform="rotate(90 61.6 261.9)">УШЯИ. 467444.102-01</text>
<text x="68.3" y="263.1" transform="rotate(90 68.3 263.1)">УШЯИ. 467859.023</text>
<text x="64.1" y="265.5" transform="rotate(90 64.1 265.5)">Контроллер</text>
<text x="70.7" y="267.1" transform="rotate(90 70.7 267.1)">Дисплей</text>
<text x="112.8" y="268.6" transform="rotate(90 112.8 268.6)">X3</text>
<text x="123" y="269.2" transform="rotate(90 123 269.2)">X1</text>
<text x="126.6" y="269.8" transform="rotate(90 126.6 269.8)">A14</text>
<text x="94.7" y="275.2" transform="rotate(90 94.7 275.2)">XP2</text>
<text x="98.3" y="275.2" transform="rotate(90 98.3 275.2)">X21</text>
<text x="108" y="275.2" transform="rotate(90 108 275.2)">X22</text>
<text x=".6" y="277.6" transform="rotate(90 .6 277.6)">Формат А4x3</text>
<text x="67.1" y="278.9" transform="rotate(90 67.1 278.9)">A1.2</text>
<text x="73.1" y="280.7" transform="rotate(90 73.1 280.7)">A6.2</text>
<text x="114" y="277.3" transform="rotate(90 114 277.3)">FU2</text>
<text x="124.2" y="277.3" transform="rotate(90 124.2 277.3)">FU1</text>
<text x="126.6" y="278.3" transform="rotate(90 126.6 278.3)">&quot;3,15 A ВПТ6-11&quot;</text>
<text x="129" y="281.5" transform="rotate(90 129 281.5)">&quot;450 VA&quot;</text>
<text x="131.4" y="279.6" transform="rotate(90 131.4 279.6)">&quot;230 V 50 Hz&quot;</text>
<text x="103.2" y="283.6" transform="rotate(90 103.2 283.6)">XS22</text>
<text x="106.8" y="287.9" transform="rotate(90 106.8 287.9)">E</text>
<text x="111.6" y="287.9" transform="rotate(90 111.6 287.9)">P</text>
<text x="121.8" y="287.9" transform="rotate(90 121.8 287.9)">N</text>
<text x="124.2" y="286" transform="rotate(90 124.2 286)">XP3</text>
<text x="101.9" y="289.8" transform="rotate(90 101.9 289.8)">&quot;</text>
<text x="101.9" y="295" transform="rotate(90 101.9 295)">&quot;</text>
</g>
</svg>
